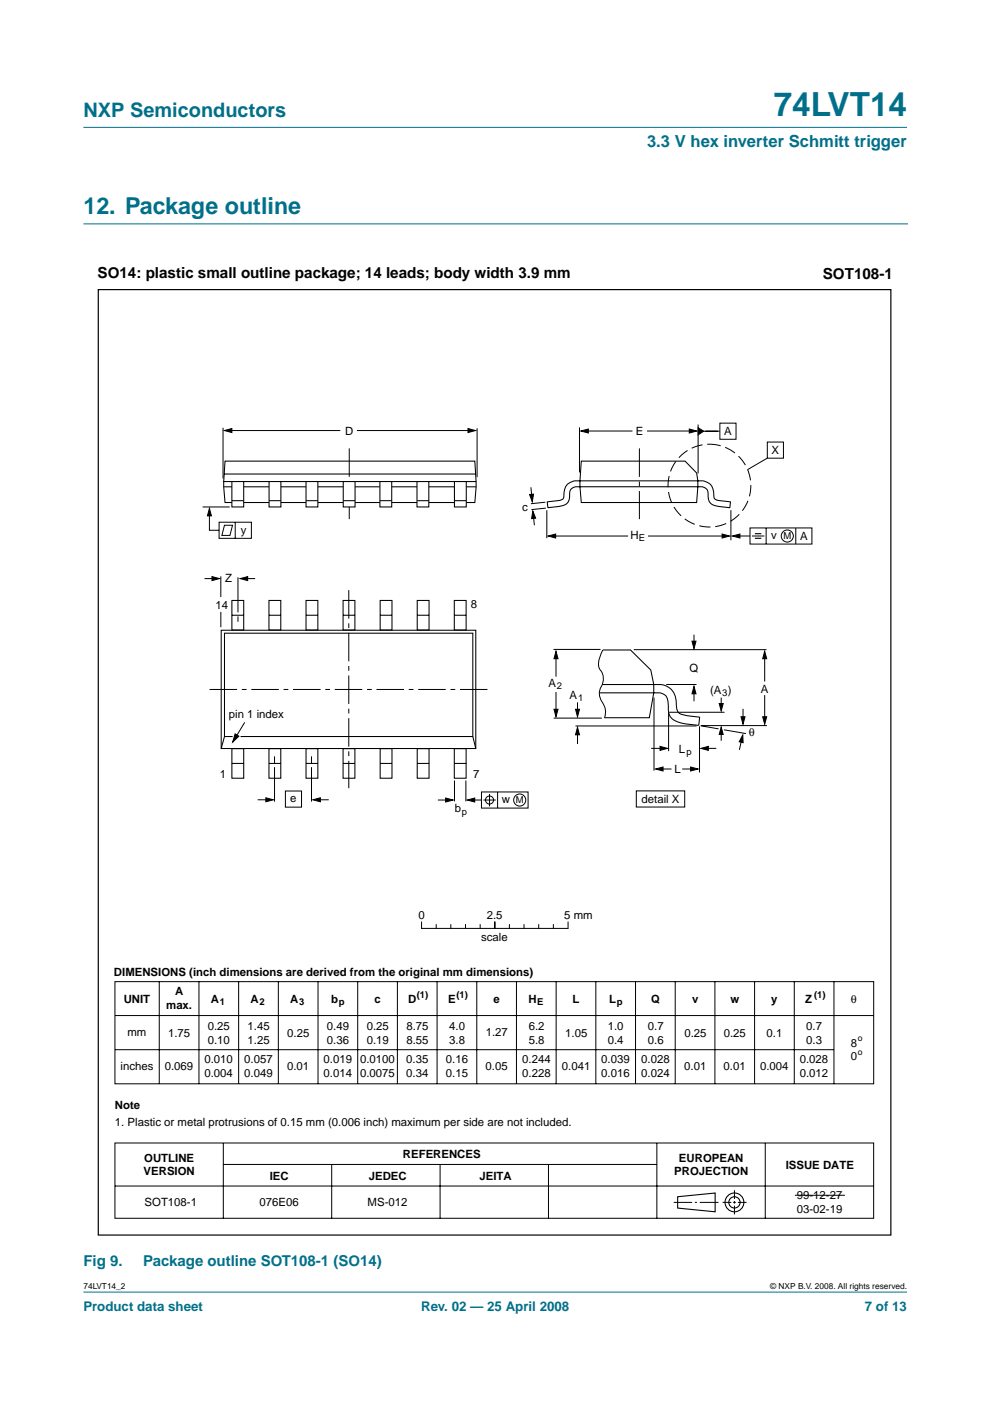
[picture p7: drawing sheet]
<svg xmlns="http://www.w3.org/2000/svg" width="210mm" height="297mm" viewBox="0 0 210 297" stroke-linecap="round" stroke-linejoin="round" font-family="sans-serif">
<g fill="#00708a" stroke="#00708a" stroke-width=".21">
<path d="M17.7 273.9h174.6z"/>
<path d="M17.7 27h174.6z"/>
</g>
<path d="M17.7 47.5h174.7" fill="none" stroke="#00708a" stroke-width=".21"/>
<path d="M47.7 97.8h53l.3 5.4-.3 3.3h-53l-.3-3.3zM123.2 97.8h22.1l2.4 2.5 .3 1.6-.3 4.6h-24.5l-.2-4.6zM47.4 103.2h53.6M47.5 102.1h53.4M47.5 100.5h53.3M116.1 106.4l.4-.1a5.7 5.7 0 0 0 2.9-.6l.2-.8a2.81 2.81 0 0 1 3.4-3h24.9a2.83 2.83 0 0 1 3.4 3l.1 .5a1.5 1.5 0 0 0 1.6 .8l1.9 .2-.1 1.2h-.3a9.9 9.9 0 0 1-3.6-.7 2.53 2.53 0 0 1-.8-2.5 1.7 1.7 0 0 0-2.1-1.2h-25a1.7 1.7 0 0 0-2.2 1.8 2.11 2.11 0 0 1-2.4 2.4l-2.2 .2zM46.9 133.6h54v25.1h-54zM47.6 134.2h52.6v22h-52.6zM127.8 137.8h5.9l4.3 4.3 .6 3v1.8l-.9 5.3h-9.6M47.6 156.2l-.7 2.5M100.2 156.2l.7 2.5M127.7 145.1h10.9a3.9 3.9 0 0 1 4.6 2.7l.2 1.3a2.48 2.48 0 0 0 .7 2.2l1.2 .4 3 .4-.1 1.6a11.9 11.9 0 0 1-5.5-1.1 2.55 2.55 0 0 1-1-2.5v-.7a2.28 2.28 0 0 0-2.9-2.5h-11.7" fill="none" stroke="#000" stroke-width=".22"/>
<g fill="none" stroke="#000" stroke-width=".21">
<path d="M47.3 90.7v10.7M48.5 91.3h23.7M75.7 91.3h24.3M101.2 90.8v10.4M122.9 90.6v9.6M123.9 91.4h10.2M137.2 91.4h9.7M148 90v10.4M148.6 91.4h4M152.6 89.7h3.5v3.4h-3.5zM162.7 93.7h3.4v3.4h-3.4zM162.7 97.1l-4.2 2.4"/>
<path d="M112.6 103.3l.2 2.5M113 108.9l.3 2.5M115.6 106.5l-3 .3M115.7 107.7l-3 .3M115.9 108.2v5.9M117 113.6h16.2M137.4 113.6h16.3M155 108.2v6.3M156.2 113.6h2.8M159 111.9h13.1v3.5h-13.1zM159.4 113.6h2.7M162.4 111.9v3.5"/>
<path d="M168.7 111.9v3.5M43.4 122.7h2.5M46.8 122.2v4.4M50.5 122.4v7.4M50.5 130.7v1.1M51.5 122.7h2.6M117.3 137.7h10M117.9 138.6v4.9M127.8 137.8a4.8 4.8 0 0 0-.7 3.9 3.4 3.4 0 0 1 .1 4.4 3.5 3.5 0 0 0 .8 3.3 3.3 3.3 0 0 1 .2 2.8M134.4 137.7h28.1M147.1 134.6v2.3M162.1 138.9v5.6"/>
<path d="M117.4 152.3h10.2M117.9 146.7v4.5M122 153.9h25.7M122.4 148.9v2.6M122.4 155.2v2.5M138.1 158.7h2.3M138.7 147.9v15.5M141.3 145.1h6.4M141.8 151v8.3M141.9 151h11.7M147.1 146.2v2.5M148.3 154v9.8"/>
<path d="M148.5 153.9l3.9 .6M148.7 153.8h13.9M149.5 158.7h2.4M152.9 147.9v1.9M152.9 155.1v2M153.5 154.7l4.7 .8M157.3 156.4l-.5 2.6M157.5 150.3v2.6M162.1 147.4v5.2M54.6 169.6h2.6M60.5 167.7h3.4v3.4h-3.4zM66 160.4v1.4"/>
<path d="M66 162.6v7.4M67.1 169.6h2.6M92.8 169.6h2.6M96.4 165.5v4.4M98.8 165.5v4.4M99.9 169.6h2.2M102.1 167.9h9.9v3.4h-9.9zM102.5 169.6h2.6M103.8 168.3v2.7M105.5 167.9v3.4M134.9 167.7h10.3v3.4h-10.3zM139.8 163h2.6"/>
<path d="M144.6 163h2.6M24.4 208.1h160.8v21.7h-160.8zM24.4 215.3h160.8M33.8 208.1v21.7M42.2 208.1v21.7M50.6 208.1v21.7M59 208.1v21.7M67.4 208.1v21.7M75.8 208.1v21.7M84.3 208.1v21.7M92.7 208.1v21.7M101.1 208.1v21.7"/>
<path d="M109.5 208.1v21.7M117.9 208.1v21.7M126.3 208.1v21.7M134.7 208.1v21.7M143.2 208.1v21.7M151.6 208.1v21.7M160 208.1v21.7M168.4 208.1v21.7M176.8 208.1v21.7M24.4 222.6h152.4M24.4 242.3h160.8v16h-160.8zM24.4 251.5h160.8"/>
<path d="M47.3 242.4v15.9M47.4 246.9h91.8M70.3 246.9v11.4M93.3 246.9v11.4M116.3 246.9v11.4M139.3 242.4v15.9M142.8 254.9h3.9M147.3 254.9h.5M148.4 254.9h3.9M153.2 254.9h1.9M155.4 254.9h.6M155.7 252.4v1.8"/>
<path d="M155.7 254.7v.5M155.7 255.6v1.9M156.4 254.9h1.9M162.3 242.4v15.9M168.5 253.4h10.6"/>
<circle cx="166.9" cy="113.6" r="1.28"/>
<circle cx="103.8" cy="169.6" r=".86"/>
<circle cx="110.2" cy="169.6" r="1.28"/>
</g>
<g fill="none" stroke="#000" stroke-width=".23">
<path d="M143.7 253.7l7.9-.8v4l-7.9-.8z"/>
<circle cx="155.7" cy="254.9" r="1.99"/>
<circle cx="155.7" cy="254.9" r="1.2"/>
</g>
<g fill="#000" stroke="#000" stroke-width=".21">
<path d="M47.6 91.3l1.6-.4v.8zM99.2 90.9l1.6 .4-1.6 .4zM123.1 91.4l1.6-.4v.8zM146.1 91l1.6 .4-1.6 .4zM148 90.7l1.2 .7-1.2 .8zM112.3 104.9l.8-.1-.2 1.6zM113 108.3l.6 1.6-.9 .1zM116.2 113.6l1.6-.4v.9zM153.1 113.2l1.6 .4-1.6 .5zM155.3 113.6l1.6-.4v.9zM44.9 122.3l1.6 .4-1.6 .4zM50.9 122.7l1.6-.4v.8z"/>
<path d="M117.9 138.1l.4 1.6h-.8zM146.7 135.9h.9l-.5 1.6zM162.1 138.1l.5 1.6h-.9zM117.5 150.4h.8l-.4 1.6zM122.4 154.2l.5 1.6h-.9zM122 150.4h.9l-.5 1.6zM139.9 158.2l1.6 .5-1.6 .4zM147.1 145.5l.5 1.6h-.9zM148.6 158.7l1.6-.5v.9zM152.9 154.1l.4 1.6h-.8zM152.5 149.2h.8l-.4 1.5zM157.5 155.8l.1 1.7-.9-.2z"/>
<path d="M157.1 152h.9l-.5 1.6zM161.7 152h.9l-.5 1.6zM56.4 169.1l1.6 .5-1.6 .4zM66.3 169.6l1.6-.5v.9zM94.5 169.2l1.6 .4-1.6 .4zM99.1 169.6l1.6-.4v.8zM139 163l1.6-.4v.9zM146.4 162.6l1.6 .4-1.6 .5z"/>
</g>
<path d="M160.1 113.2h1.3M160.1 114.1h1.3" fill="none" stroke="#000" stroke-width=".24"/>
<path d="M44.4 146.2h59.6" fill="none" stroke="#000" stroke-width=".21" stroke-dasharray="5.8 1 1 1" stroke-linecap="butt"/>
<path d="M74 95.1v15M135.6 95.1v15M73.9 125.1v42" fill="none" stroke="#000" stroke-width=".21" stroke-dasharray="6 1 1 1" stroke-linecap="butt"/>
<circle cx="150.4" cy="103" r="8.8" fill="none" stroke="#000" stroke-width=".21" stroke-dasharray="2.4 1" stroke-linecap="butt"/>
<path d="M64.9 102.1h2.5v5.4h-2.5z" fill="#fff" stroke="#000" stroke-width=".22"/>
<path d="M64.9 106.2h2.5" fill="none" stroke="#000" stroke-width=".22"/>
<path d="M57 102.1h2.6v5.4h-2.6z" fill="#fff" stroke="#000" stroke-width=".22"/>
<path d="M57 106.2h2.6" fill="none" stroke="#000" stroke-width=".22"/>
<path d="M49.2 102.1h2.5v5.4h-2.5z" fill="#fff" stroke="#000" stroke-width=".22"/>
<path d="M49.2 106.2h2.5" fill="none" stroke="#000" stroke-width=".22"/>
<g fill="#fff" stroke="#000" stroke-width=".22">
<path d="M88.4 102.1h2.5v5.4h-2.5z"/>
<path d="M72.8 102.1h2.5v5.4h-2.5z"/>
<path d="M80.5 102.1h2.6v5.4h-2.6z"/>
</g>
<path d="M80.5 106.2h2.6" fill="none" stroke="#000" stroke-width=".22"/>
<path d="M96.4 102.1h2.5v5.4h-2.5z" fill="#fff" stroke="#000" stroke-width=".22"/>
<g fill="none" stroke="#000" stroke-width=".22">
<path d="M72.8 106.2h2.5M88.5 106.2h2.5M96.4 106.2h2.5M49.2 127.3h2.5v6.3h-2.5zM49.2 130.4h2.5M57 127.3h2.5v6.3h-2.5zM57 130.4h2.5M64.9 127.3h2.5v6.3h-2.5zM64.9 130.4h2.5M72.7 127.3h2.5v6.3h-2.5zM72.7 130.4h2.5M80.6 127.3h2.5v6.3h-2.5z"/>
<path d="M80.6 130.4h2.5M88.5 127.3h2.5v6.3h-2.5zM88.5 130.4h2.5M96.3 127.3h2.5v6.3h-2.5zM96.3 130.4h2.5M49.2 158.7h2.5v6.3h-2.5zM57 158.7h2.5v6.3h-2.5zM64.9 158.7h2.5v6.3h-2.5zM72.7 158.7h2.5v6.3h-2.5zM80.6 158.7h2.5v6.3h-2.5zM88.5 158.7h2.5v6.3h-2.5zM96.3 158.7h2.5v6.3h-2.5z"/>
<path d="M49.2 161.9h2.5M57 161.9h2.5M64.9 161.9h2.5M72.7 161.9h2.5M80.6 161.9h2.5M88.5 161.9h2.5M96.3 161.9h2.5"/>
</g>
<path d="M44.4 107.8l.4 1.6h-.8z" fill="#000" stroke="#000" stroke-width=".21"/>
<path d="M43 107.5h5.7M44.4 108.4v4h2.1M46.5 110.7h6.8v3.4h-6.8zM47.6 111.4h1.7l-.5 2.1h-1.8zM49.9 110.7v3.4M58.2 160.4v1.4M58.2 162.6v7.4" fill="none" stroke="#000" stroke-width=".21"/>
<path d="M49.5 155.1l1.7 .9-2.1 1.8z" fill="#fff"/>
<g fill="none" stroke="#000" stroke-width=".21">
<path d="M46.8 129.7v3.3M51.9 153.2l-2.6 4.1M89.4 195.5v1.3M89.4 196.8h30.9M92.5 196v.8M95.6 196v.8M98.7 196v.8M101.8 196v.8M104.9 195.5v1.3M108 196v.8M111.1 196v.8M114.2 196v.8"/>
<path d="M117.3 196v.8M120.4 195.5v1.3"/>
</g>
<path d="M49.8 155.6l.8 .5-1.3 1.2z" fill="#000" stroke="#000" stroke-width=".21"/>
<path d="M20.8 61.4h168.1v200.5h-168.1z" fill="none" stroke="#000" stroke-width=".25"/>
<text font-size="7.1" fill="#00708a" x="164.1" y="24.7">74LVT14</text>
<text font-size="4.9" fill="#00708a" x="17.7" y="45.5">12. Package outline</text>
<text font-size="4.2" fill="#00708a" x="17.7" y="24.9">NXP Semiconductors</text>
<text font-size="3.5" fill="#00708a" x="137.2" y="31.1">3.3 V hex inverter Schmitt trigger</text>
<g font-size="3.2">
<text x="20.7" y="59">SO14: plastic small outline package; 14 leads; body width 3.9 mm</text>
<text x="174.5" y="59.1">SOT108-1</text>
</g>
<g font-size="3.2" fill="#00708a">
<text x="17.7" y="268.3">Fig 9.</text>
<text x="30.4" y="268.3">Package outline SOT108-1 (SO14)</text>
</g>
<g font-size="2.8" fill="#00708a">
<text x="17.7" y="278">Product data sheet</text>
<text x="89.3" y="278">Rev. 02 — 25 April 2008</text>
<text x="183.4" y="278">7 of 13</text>
</g>
<g font-size="2.4">
<text x="73.2" y="92.1">D</text>
<text x="134.8" y="92.3">E</text>
<text x="153.5" y="92.3">A</text>
<text x="163.6" y="96.3">X</text>
<text x="51" y="113.1">y</text>
<text x="110.7" y="108.3">c</text>
<text x="133.7" y="114.3">H</text>
<text x="163.5" y="114.4">v</text>
<text x="169.6" y="114.5">A</text>
<text x="47.8" y="123.5">Z</text>
<text x="45.7" y="129.1">14</text>
<text x="99.8" y="129">8</text>
<text x="146.2" y="142.5">Q</text>
<text x="116.3" y="145.6">A</text>
<text x="120.8" y="148.2">A</text>
<text x="150.6" y="147.2">(A )</text>
<text x="161.3" y="146.9">A</text>
<text x="48.5" y="152.1">pin 1 index</text>
<text x="143.9" y="159.7">L</text>
<text x="158.8" y="156.1">θ</text>
<text x="46.6" y="165">1</text>
<text x="100.3" y="165">7</text>
<text x="143" y="164">L</text>
<text x="61.6" y="170.1">e</text>
<text x="96.5" y="172.2">b</text>
<text x="106.4" y="170.3">w</text>
<text x="136" y="170.3">detail X</text>
<text x="88.7" y="194.8">0</text>
<text x="103.2" y="194.8">2.5</text>
<text x="119.6" y="194.8">5 mm</text>
<text x="102" y="199.5">scale</text>
<text x="24.2" y="207">DIMENSIONS (inch dimensions are derived from the original mm dimensions)</text>
<text x="26.2" y="212.6">UNIT</text>
<text x="35.2" y="213.9">max.</text>
<text x="37.1" y="211">A</text>
<text x="44.7" y="212.6">A</text>
<text x="53.1" y="212.6">A</text>
<text x="61.5" y="212.6">A</text>
<text x="70.2" y="212.6">b</text>
<text x="79.4" y="212.6">c</text>
<text x="86.5" y="212.6">D</text>
<text x="95" y="212.6">E</text>
<text x="104.6" y="212.6">e</text>
<text x="112" y="212.6">H</text>
<text x="121.4" y="212.6">L</text>
<text x="129.1" y="212.6">L</text>
<text x="138" y="212.6">Q</text>
<text x="146.7" y="212.6">v</text>
<text x="154.9" y="212.6">w</text>
<text x="163.5" y="212.6">y</text>
<text x="170.7" y="212.6">Z</text>
<text x="180.4" y="212.6">θ</text>
<text x="27" y="219.6">mm</text>
<text x="35.6" y="219.8">1.75</text>
<text x="44.1" y="218.3">0.25</text>
<text x="44.1" y="221.3">0.10</text>
<text x="52.5" y="218.3">1.45</text>
<text x="52.5" y="221.3">1.25</text>
<text x="60.9" y="219.8">0.25</text>
<text x="69.3" y="218.3">0.49</text>
<text x="69.3" y="221.3">0.36</text>
<text x="77.7" y="218.3">0.25</text>
<text x="77.7" y="221.3">0.19</text>
<text x="86.2" y="218.3">8.75</text>
<text x="86.2" y="221.3">8.55</text>
<text x="95.3" y="218.3">4.0</text>
<text x="95.3" y="221.3">3.8</text>
<text x="103" y="219.7">1.27</text>
<text x="112.1" y="218.3">6.2</text>
<text x="112.1" y="221.3">5.8</text>
<text x="119.8" y="219.8">1.05</text>
<text x="128.9" y="218.3">1.0</text>
<text x="128.9" y="221.3">0.4</text>
<text x="137.4" y="218.3">0.7</text>
<text x="137.4" y="221.3">0.6</text>
<text x="145.1" y="219.8">0.25</text>
<text x="153.5" y="219.8">0.25</text>
<text x="162.5" y="219.8">0.1</text>
<text x="171" y="218.3">0.7</text>
<text x="171" y="221.3">0.3</text>
<text x="180.4" y="221.9">8</text>
<text x="25.6" y="226.8">inches</text>
<text x="34.9" y="226.9">0.069</text>
<text x="43.4" y="225.4">0.010</text>
<text x="51.8" y="225.4">0.057</text>
<text x="60.9" y="226.9">0.01</text>
<text x="68.6" y="225.4">0.019</text>
<text x="76.4" y="225.4">0.0100</text>
<text x="86.1" y="225.4">0.35</text>
<text x="94.5" y="225.4">0.16</text>
<text x="103" y="226.8">0.05</text>
<text x="110.7" y="225.4">0.244</text>
<text x="119.1" y="226.8">0.041</text>
<text x="127.5" y="225.4">0.039</text>
<text x="136" y="225.4">0.028</text>
<text x="145.1" y="226.8">0.01</text>
<text x="153.4" y="226.8">0.01</text>
<text x="161.2" y="226.8">0.004</text>
<text x="169.6" y="225.4">0.028</text>
<text x="180.4" y="224.8">0</text>
<text x="43.4" y="228.3">0.004</text>
<text x="51.8" y="228.3">0.049</text>
<text x="68.6" y="228.3">0.014</text>
<text x="76.4" y="228.3">0.0075</text>
<text x="86.1" y="228.3">0.34</text>
<text x="94.5" y="228.3">0.15</text>
<text x="110.7" y="228.3">0.228</text>
<text x="127.5" y="228.3">0.016</text>
<text x="136" y="228.3">0.024</text>
<text x="169.6" y="228.3">0.012</text>
<text x="24.4" y="235">Note</text>
<text x="24.4" y="238.6">1. Plastic or metal protrusions of 0.15 mm (0.006 inch) maximum per side are not included.</text>
<text x="85.4" y="245.6">REFERENCES</text>
<text x="30.4" y="249.2">VERSION</text>
<text x="30.6" y="246.3">OUTLINE</text>
<text x="57.2" y="250.2">IEC</text>
<text x="78.2" y="250.2">JEDEC</text>
<text x="101.7" y="250.2">JEITA</text>
<text x="143" y="249.2">PROJECTION</text>
<text x="144" y="246.3">EUROPEAN</text>
<text x="166.6" y="247.8">ISSUE DATE</text>
<text x="30.7" y="255.8">SOT108-1</text>
<text x="55" y="255.8">076E06</text>
<text x="77.9" y="255.8">MS-012</text>
<text x="168.9" y="254.2">99-12-27</text>
<text x="168.9" y="257.2">03-02-19</text>
</g>
<g font-size="2">
<text x="135.5" y="114.7">E</text>
<text x="166.1" y="114.4">M</text>
<text x="118.1" y="146.1">2</text>
<text x="122.6" y="148.7">1</text>
<text x="153.1" y="147.6">3</text>
<text x="145.5" y="160.2">p</text>
<text x="97.9" y="172.7">p</text>
<text x="109.4" y="170.3">M</text>
<text x="46.6" y="213.1">1</text>
<text x="55" y="213.1">2</text>
<text x="63.4" y="213.1">3</text>
<text x="71.8" y="213.1">p</text>
<text x="88.4" y="211.7">(1)</text>
<text x="96.8" y="211.7">(1)</text>
<text x="113.9" y="213.1">E</text>
<text x="130.8" y="213.1">p</text>
<text x="172.6" y="211.6">(1)</text>
</g>
<g font-size="1.8">
<text x="181.9" y="220.7">o</text>
<text x="181.9" y="223.6">o</text>
<text x="17.7" y="273.4">74LVT14_2</text>
<text x="163.3" y="273.4">© NXP B.V. 2008. All rights reserved.</text>
</g>
</svg>
